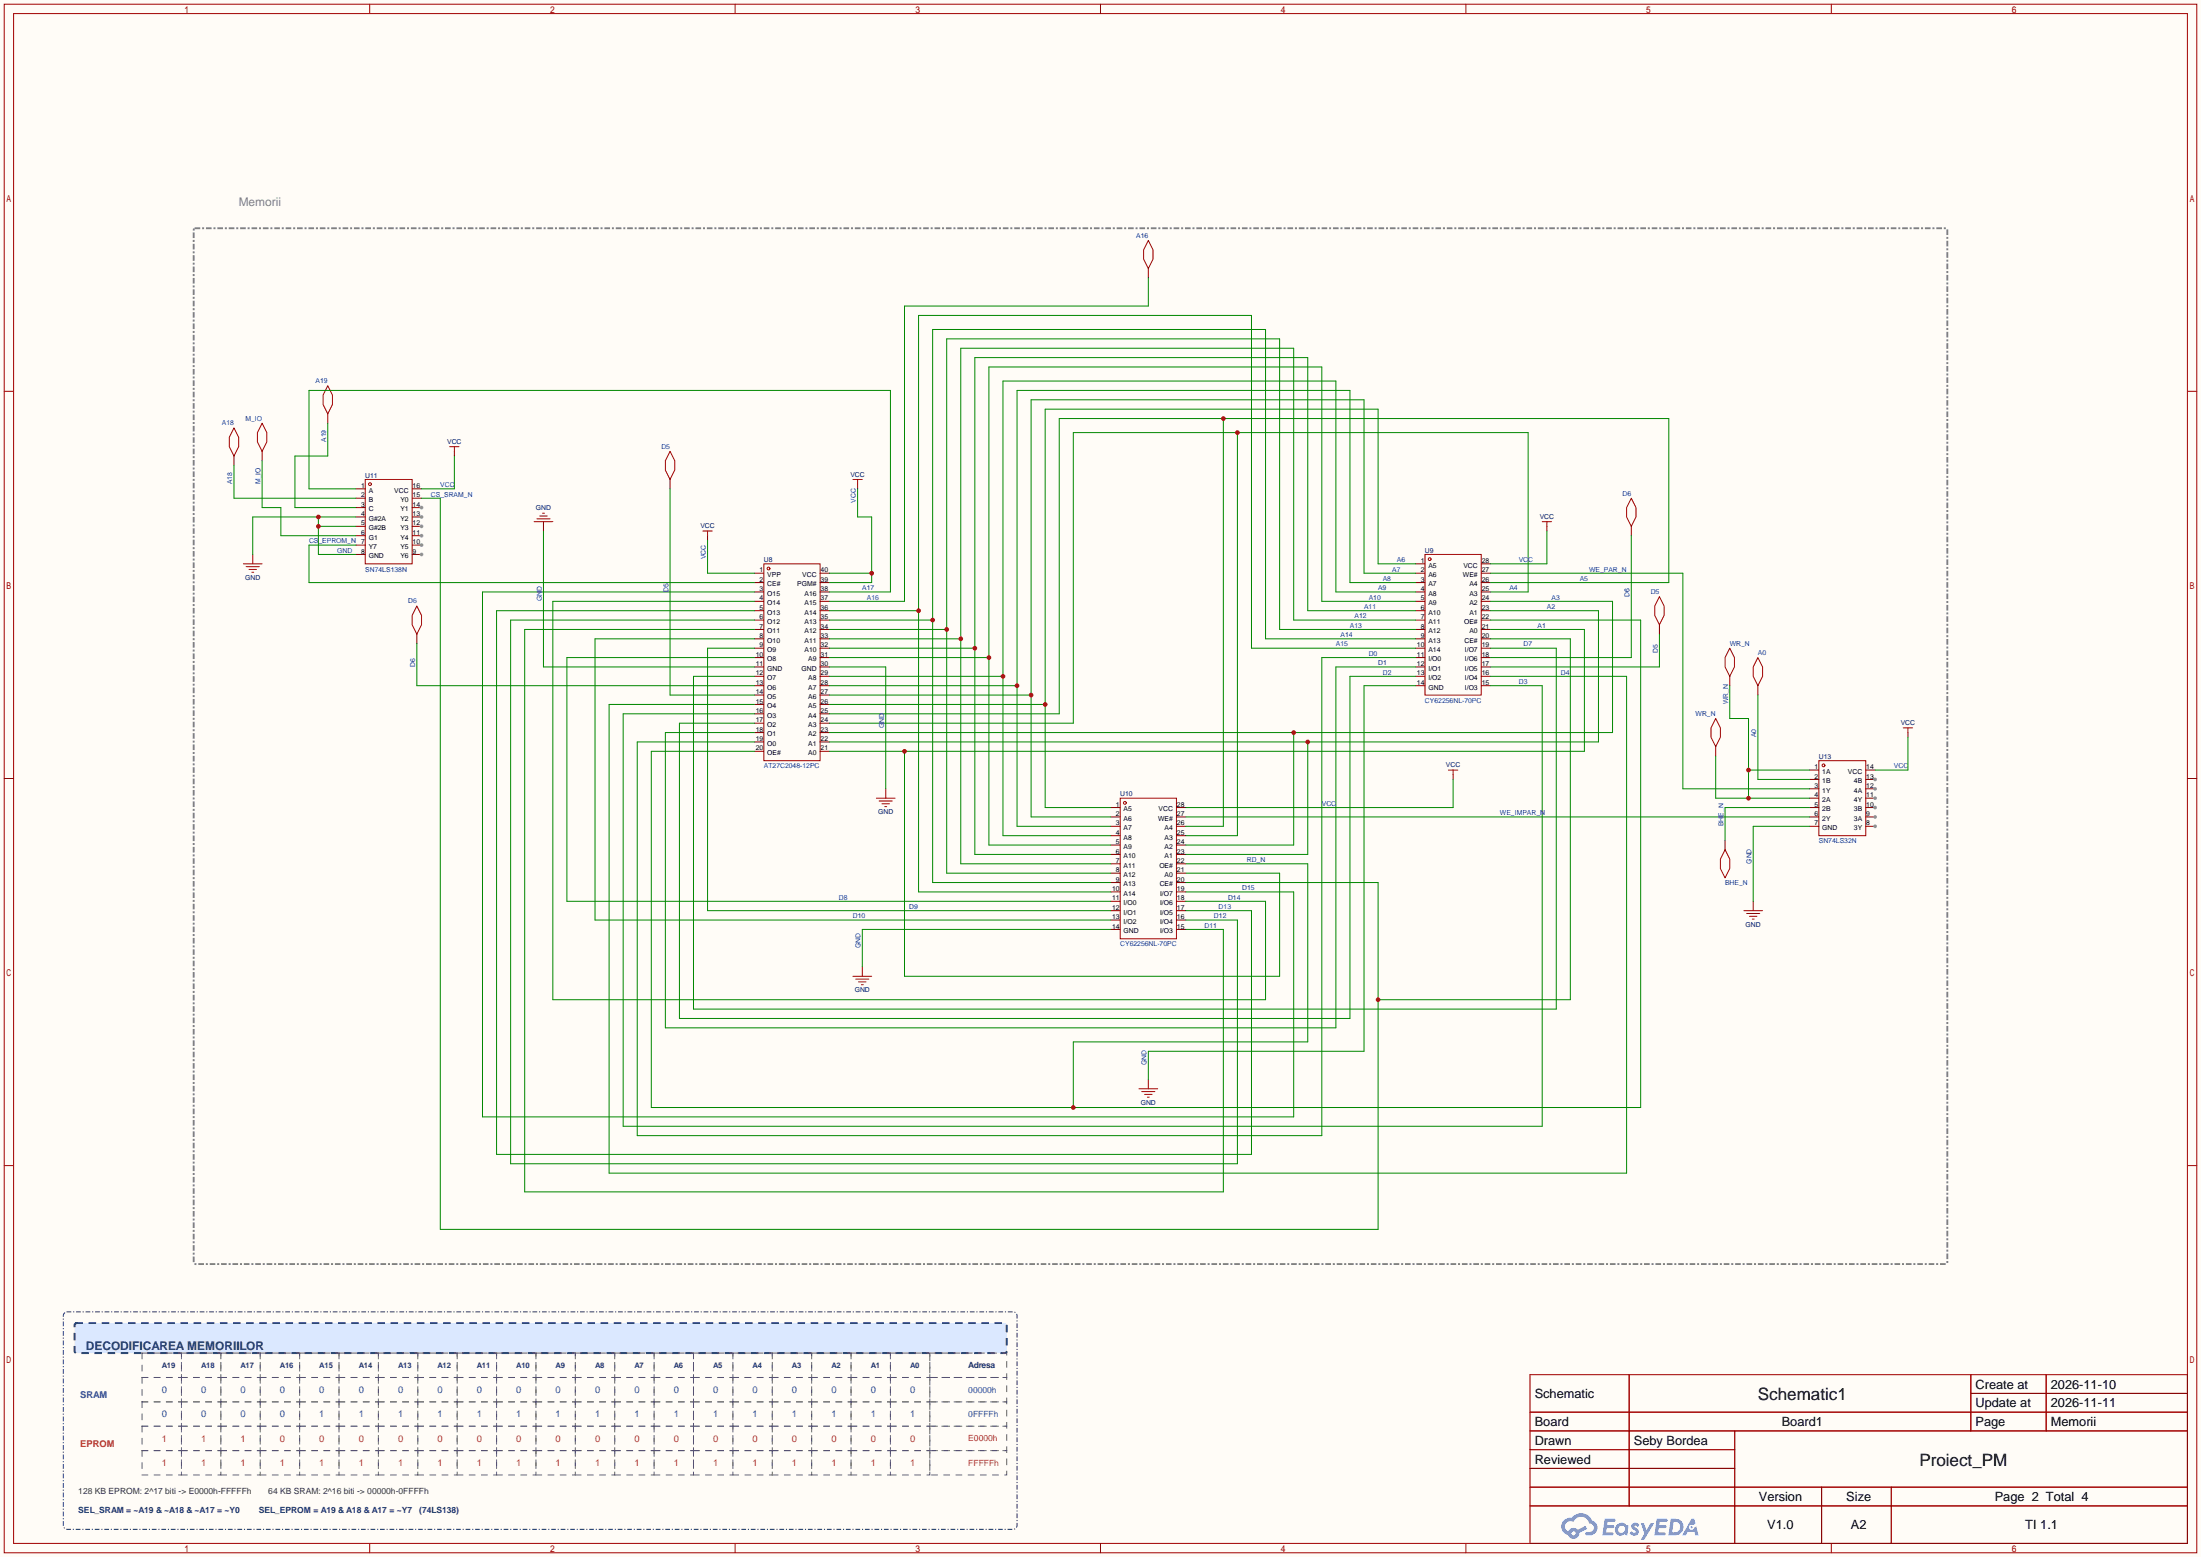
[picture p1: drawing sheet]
<svg xmlns="http://www.w3.org/2000/svg" width="596mm" height="422mm" viewBox="0 0 596 422" stroke-linecap="round" stroke-linejoin="round" font-family="sans-serif">
<path d="M0 0h596.1v421.9h-596.1z" fill="#fffcf7"/>
<g fill="none" stroke="#a10000" stroke-width=".27">
<path d="M1.1 1.1h593.9v419.7h-593.9zM3.7 3.7h588.8v414.5h-588.8zM100.1 1.1v2.6M199.1 1.1v2.6M298.1 1.1v2.6M397 1.1v2.6M496 1.1v2.6M1.1 106h2.6M592.5 106h2.5M1.1 210.9h2.6M592.5 210.9h2.5M1.1 315.8h2.6"/>
<path d="M592.5 315.8h2.5M414.4 372.5h178.1v45.7h-178.1zM441.3 372.5v35.6M533.8 372.5v15.2M533.8 377.6h58.7M554.2 372.5v15.2M414.4 382.7h178.1M414.4 387.7h178.1M414.4 392.8h55.4M414.4 397.9h55.4M469.8 387.7v30.5M100.1 418.2v2.6"/>
<path d="M199.1 418.2v2.6M298.1 418.2v2.6M397 418.2v2.6M414.4 403h178.1M414.4 408.1h178.1M493.4 403v15.2M496 418.2v2.6M512.2 403v15.2"/>
</g>
<g fill="#5487ff">
<path d="M442.1 412.9a1.3 1.3 0 0 1 1.9 .3l-.4 .6a.47 .47 0 0 0-.4-.5 .47 .47 0 0 0-.5 .3l.1 .2a1.28 1.28 0 0 1 .8 2 1.53 1.53 0 0 1-2.2-.3l.5-.6 .8 .5a.31 .31 0 0 0 .4-.3 .31 .31 0 0 0-.3-.4 1.12 1.12 0 0 1-.7-1.8z"/>
<path d="M444.4 412.7h.9l.6 2 1.2-2h.9l-2.7 4.5h-.9l1-1.6z"/>
<path d="M434.6 411.5h2.6a.4 .4 0 0 1 .4 .4 .4 .4 0 0 1-.4 .4h-1.8l-.1 1h1.6l.4 .4-.5 .4h-1.6l-.2 1.1 1.8 .1 .2 .5-.4 .2h-2.6z"/>
<path d="M448.7 411.5h2.6a.4 .4 0 0 1 .4 .4 .4 .4 0 0 1-.4 .4h-1.8l-.1 1h1.6l.4 .4-.4 .4h-1.7l-.2 1.1 1.8 .1 .2 .5-.4 .2h-2.6z"/>
<path d="M458.1 411.6h.8l.3 1.3-.6 .3a.75 .75 0 0 0-1.1 .3 .75 .75 0 0 0 .5 1.1 .75 .75 0 0 0 .9-.7l.5-.3 .6 2.4h-.8l-.3-.9h-1.8l-.5 .9h-1z"/>
<path d="M452.5 411.5l-.6 4.5h1.5a2.27 2.27 0 0 0 2.6-2.3 2.27 2.27 0 0 0-2.7-2.2zM453.3 412.3a1.5 1.5 0 0 1 1.8 1.6 1.5 1.5 0 0 1-1.9 1.3h-.3z"/>
<path d="M438 413.2a1.6 1.6 0 0 0-.4 2.3 1.6 1.6 0 0 0 2.4 .2l.7 .3 .3-2.5-.1-.2-.5-.1a1.58 1.58 0 0 0-2.4 0zM438.6 413.7a.99 .99 0 0 1 1.6 .6 .99 .99 0 0 1-1.3 1.1 .98 .98 0 0 1-.3-1.7z"/>
<path d="M423.6 411.9a2.37 2.37 0 0 0 1.1 4.1 1.54 1.54 0 0 0 1.8 .9 1.54 1.54 0 0 0 1.2-1.5l2.2-1.1-.5-.8-2 1a1.57 1.57 0 0 0-2.7 .5 1.5 1.5 0 0 1-.7-2.1 1.5 1.5 0 0 1 2.2-.5 2.27 2.27 0 0 1 2.3-1.4 2.27 2.27 0 0 1 2 1.8 1.23 1.23 0 0 1 1.2 1.6 1.23 1.23 0 0 1-1.8 .7 .47 .47 0 0 0-.5 .4 .47 .47 0 0 0 .4 .5 2.14 2.14 0 0 0 2.7-1.3 2.14 2.14 0 0 0-1.3-2.7 3.2 3.2 0 0 0-5.5-.7l-1.1 .1zM425.6 415.5a.6 .6 0 0 1 1.2 0 .6 .6 0 0 1-1.2 0z"/>
<circle cx="458.2" cy="413.8" r=".28"/>
</g>
<g fill="none" stroke="#a10000" stroke-width=".27">
<path d="M98.9 129.9h12.7v22.9h-12.7zM206.9 152.8h15.2v53.3h-15.2zM386 150.2h15.2v38.1h-15.2zM303.4 216.3h15.2v38.1h-15.2z"/>
<circle cx="208.2" cy="154.1" r=".38"/>
<circle cx="387.2" cy="151.5" r=".38"/>
<circle cx="304.7" cy="217.6" r=".38"/>
</g>
<g fill="none" stroke="#870000" stroke-width=".27">
<path d="M96.4 132.5h2.5M96.4 135h2.5M96.4 137.5h2.5M96.4 140.1h2.5M96.4 142.6h2.5M96.4 145.2h2.5M96.4 147.7h2.5M96.4 150.2h2.5M111.6 150.2h2.6M204.3 155.3h2.6M204.3 157.9h2.6M222.1 155.3h2.6"/>
<path d="M222.1 157.9h2.6M383.4 155.3h2.6M383.4 157.9h2.6M383.4 152.8h2.6M401.2 155.3h2.5M401.2 157.9h2.5M401.2 152.8h2.5M204.3 160.4h2.6M204.3 162.9h2.6M204.3 165.5h2.6M204.3 168h2.6M204.3 170.6h2.6"/>
<path d="M204.3 173.1h2.6M204.3 175.6h2.6M204.3 178.2h2.6M222.1 160.4h2.6M222.1 162.9h2.6M222.1 165.5h2.6M222.1 168h2.6M222.1 170.6h2.6M222.1 173.1h2.6M222.1 175.6h2.6M222.1 178.2h2.6M383.4 160.4h2.6"/>
<path d="M383.4 162.9h2.6M383.4 165.5h2.6M383.4 168h2.6M383.4 170.6h2.6M383.4 173.1h2.6M383.4 175.6h2.6M383.4 178.2h2.6M401.2 160.4h2.5M401.2 162.9h2.5M401.2 165.5h2.5M401.2 168h2.5M401.2 170.6h2.5"/>
<path d="M401.2 173.1h2.5M401.2 175.6h2.5M401.2 178.2h2.5M204.3 180.7h2.6M204.3 183.3h2.6M204.3 185.8h2.6M204.3 188.3h2.6M204.3 190.9h2.6M204.3 193.4h2.6M204.3 196h2.6M204.3 198.5h2.6M222.1 180.7h2.6"/>
<path d="M222.1 183.3h2.6M222.1 185.8h2.6M222.1 188.3h2.6M222.1 190.9h2.6M222.1 193.4h2.6M222.1 196h2.6M222.1 198.5h2.6M383.4 180.7h2.6M383.4 183.3h2.6M383.4 185.8h2.6M401.2 180.7h2.5M401.2 183.3h2.5"/>
<path d="M401.2 185.8h2.5M204.3 201h2.6M204.3 203.6h2.6M222.1 201h2.6M222.1 203.6h2.6M300.9 218.8h2.5M318.6 218.8h2.6M300.9 221.4h2.5M300.9 223.9h2.5M300.9 226.4h2.5M300.9 229h2.5M300.9 231.5h2.5"/>
<path d="M300.9 234.1h2.5M300.9 236.6h2.5M300.9 239.1h2.5M318.6 221.4h2.6M318.6 223.9h2.6M318.6 226.4h2.6M318.6 229h2.6M318.6 231.5h2.6M318.6 234.1h2.6M318.6 236.6h2.6M318.6 239.1h2.6M300.9 241.7h2.5"/>
<path d="M300.9 244.2h2.5M300.9 246.8h2.5M300.9 249.3h2.5M300.9 251.8h2.5M318.6 241.7h2.6M318.6 244.2h2.6M318.6 246.8h2.6M318.6 249.3h2.6M318.6 251.8h2.6"/>
</g>
<circle cx="114.2" cy="150.2" r=".51" fill="#999"/>
<path d="M111.6 147.7h2.6" fill="none" stroke="#870000" stroke-width=".27"/>
<circle cx="114.2" cy="147.7" r=".51" fill="#999"/>
<path d="M111.6 145.2h2.6" fill="none" stroke="#870000" stroke-width=".27"/>
<circle cx="114.2" cy="145.2" r=".51" fill="#999"/>
<path d="M111.6 142.6h2.6" fill="none" stroke="#870000" stroke-width=".27"/>
<circle cx="114.2" cy="142.6" r=".51" fill="#999"/>
<path d="M111.6 140.1h2.6" fill="none" stroke="#870000" stroke-width=".27"/>
<circle cx="114.2" cy="140.1" r=".51" fill="#999"/>
<path d="M111.6 137.5h2.6" fill="none" stroke="#870000" stroke-width=".27"/>
<circle cx="114.2" cy="137.5" r=".51" fill="#999"/>
<path d="M111.6 135h2.6M111.6 132.5h2.6M490.1 208.7h2.5M490.1 211.2h2.5M490.1 213.7h2.5M490.1 216.3h2.5M490.1 218.8h2.5M490.1 221.4h2.5M490.1 223.9h2.5M505.3 223.9h2.6" fill="none" stroke="#870000" stroke-width=".27"/>
<g fill="none" stroke="#a10000" stroke-width=".27">
<path d="M492.6 206.1h12.7v20.3h-12.7z"/>
<circle cx="100.2" cy="131.2" r=".38"/>
</g>
<circle cx="507.9" cy="223.9" r=".51" fill="#999"/>
<path d="M505.3 221.4h2.6" fill="none" stroke="#870000" stroke-width=".27"/>
<circle cx="507.9" cy="221.4" r=".51" fill="#999"/>
<path d="M505.3 218.8h2.6" fill="none" stroke="#870000" stroke-width=".27"/>
<circle cx="507.9" cy="218.8" r=".51" fill="#999"/>
<path d="M505.3 216.3h2.6" fill="none" stroke="#870000" stroke-width=".27"/>
<circle cx="507.9" cy="216.3" r=".51" fill="#999"/>
<path d="M505.3 213.7h2.6" fill="none" stroke="#870000" stroke-width=".27"/>
<circle cx="507.9" cy="213.7" r=".51" fill="#999"/>
<path d="M505.3 211.2h2.6" fill="none" stroke="#870000" stroke-width=".27"/>
<circle cx="507.9" cy="211.2" r=".51" fill="#999"/>
<g fill="none" stroke="#870000" stroke-width=".27">
<path d="M311 72.8v2.5M88.8 112.1v2.6M63.4 123.6v2.5M71 122.3v2.5M123.1 122.3v1.3M181.5 129.9v2.6M232.3 131.2v1.3M68.5 150.2v2.6M147.2 141.4v2.5M191.6 145.2v1.2M419 142.6v1.3M441.8 142.6v2.6"/>
<path d="M112.9 171.8v2.6M449.5 169.3v2.5M468.5 183.3v2.5M476.1 185.8v2.5M516.8 198.5v1.3M239.9 213.7v2.6M393.6 209.9v1.3M464.7 202.3v2.6M505.3 208.7h2.6M467.2 227.7v2.6M474.9 244.2v2.6M233.6 262v2.5"/>
<path d="M311 292.5v2.5"/>
</g>
<g fill="none" stroke="#a10000" stroke-width=".27">
<path d="M311 65.2l1.3 2.5v2.5l-1.3 2.6-1.2-2.6v-2.5zM63.4 116l1.2 2.5v2.5l-1.2 2.6-1.3-2.6v-2.5zM71 114.7l1.3 2.5v2.6l-1.3 2.5-1.3-2.5v-2.6zM88.8 104.5l1.2 2.6v2.5l-1.2 2.5-1.3-2.5v-2.5zM121.8 121h2.5M123.1 121v1.3M146.2 139.8h2M146.9 139.1h.5M181.5 122.3l1.3 2.5v2.6l-1.3 2.5-1.3-2.5v-2.6zM231 129.9h2.6M232.3 129.9v1.3M441.8 135l1.3 2.5v2.6l-1.3 2.5-1.2-2.5v-2.6z"/>
<path d="M65.9 152.8h5.1M66.7 153.5h3.5M67.4 154.3h2.1M68.2 155.1h.5M144.7 141.4h5M145.4 140.6h3.6M190.4 143.9h2.5M191.6 143.9v1.3M417.7 141.4h2.5M419 141.4v1.2M112.9 164.2l1.3 2.6v2.5l-1.3 2.5-1.3-2.5v-2.5zM449.5 161.7l1.2 2.5v2.6l-1.2 2.5-1.3-2.5v-2.6z"/>
<path d="M468.5 175.6l1.3 2.6v2.5l-1.3 2.6-1.3-2.6v-2.5zM476.1 178.2l1.3 2.5v2.6l-1.3 2.5-1.2-2.5v-2.6zM464.7 194.7l1.3 2.5v2.6l-1.3 2.5-1.3-2.5v-2.6zM515.5 197.2h2.5M516.8 197.2v1.3M237.4 216.3h5M238.1 217h3.6M238.9 217.8h2M239.6 218.6h.6M392.3 208.7h2.5M393.6 208.7v1.2M467.2 230.3l1.3 2.5v2.5l-1.3 2.6-1.2-2.6v-2.5z"/>
<path d="M472.3 246.8h5.1M473.1 247.5h3.5M473.8 248.3h2.1M474.6 249h.5M231 264.5h5.1M231.8 265.3h3.5M232.5 266.1h2.1M233.3 266.8h.5M308.5 295h5.1M309.2 295.8h3.6M310 296.5h2M310.8 297.3h.5"/>
<circle cx="493.9" cy="207.4" r=".38"/>
</g>
<path d="M403.7 170.6h25.4v33h-204.4M245 203.6v60.9h101.6v-27.9h-25.4" fill="none" stroke="#008700" stroke-width=".27"/>
<circle cx="245" cy="203.6" r=".63" fill="#c00"/>
<path d="M224.7 178.2h43.1M383.4 162.9h-25.4v-63.5h-90.2v129.6h33.1" fill="none" stroke="#008700" stroke-width=".27"/>
<circle cx="267.8" cy="178.2" r=".63" fill="#c00"/>
<path d="M224.7 175.6h39.3M383.4 165.5h-29.2v-68.6h-90.2v134.6h36.9" fill="none" stroke="#008700" stroke-width=".27"/>
<circle cx="264" cy="175.6" r=".63" fill="#c00"/>
<path d="M224.7 173.1h35.5M383.4 168h-33v-73.6h-90.2v139.7h40.7" fill="none" stroke="#008700" stroke-width=".27"/>
<circle cx="260.2" cy="173.1" r=".63" fill="#c00"/>
<path d="M224.7 170.6h31.7M383.4 170.6h-36.8v-78.8h-90.2v144.8h44.5" fill="none" stroke="#008700" stroke-width=".27"/>
<circle cx="256.4" cy="170.6" r=".63" fill="#c00"/>
<path d="M224.7 168h27.9M383.4 173.1h-40.6v-83.8h-90.2v149.8h48.3" fill="none" stroke="#008700" stroke-width=".27"/>
<circle cx="252.6" cy="168" r=".63" fill="#c00"/>
<path d="M224.7 165.5h24.1M383.4 175.6h-44.4v-90.1h-90.2v156.2h52.1" fill="none" stroke="#008700" stroke-width=".27"/>
<circle cx="248.8" cy="165.5" r=".63" fill="#c00"/>
<path d="M96.4 132.5h-12.7v-26.7h157.5v54.6h-16.5M403.7 165.5h29.2v35.5h-208.2M354.2 201v30.5h-33" fill="none" stroke="#008700" stroke-width=".27"/>
<circle cx="354.2" cy="201" r=".63" fill="#c00"/>
<path d="M403.7 162.9h33.1v35.6h-212.1M350.4 198.5v30.5h-29.2" fill="none" stroke="#008700" stroke-width=".27"/>
<circle cx="350.4" cy="198.5" r=".63" fill="#c00"/>
<path d="M335.2 117.2v109.2h-14M403.7 160.4h10.2v-43.2h-123.2v78.8h-66" fill="none" stroke="#008700" stroke-width=".27"/>
<circle cx="335.2" cy="117.2" r=".63" fill="#c00"/>
<path d="M331.3 113.4v110.5h-10.1M403.7 157.9h48.3v-44.5h-165.1v80h-62.2" fill="none" stroke="#008700" stroke-width=".27"/>
<circle cx="331.3" cy="113.4" r=".63" fill="#c00"/>
<path d="M383.4 152.8h-10.1v-41.9h-90.2v107.9h17.8M224.7 190.9h58.4" fill="none" stroke="#008700" stroke-width=".27"/>
<circle cx="283.1" cy="190.9" r=".63" fill="#c00"/>
<path d="M383.4 155.3h-14v-47h-90.1v113.1h21.6M224.7 188.3h54.6" fill="none" stroke="#008700" stroke-width=".27"/>
<circle cx="279.3" cy="188.3" r=".63" fill="#c00"/>
<path d="M383.4 157.9h-17.8v-52.1h-90.1v118.1h25.4M224.7 185.8h50.8" fill="none" stroke="#008700" stroke-width=".27"/>
<circle cx="275.5" cy="185.8" r=".63" fill="#c00"/>
<path d="M383.4 160.4h-21.6v-57.1h-90.1v123.1h29.2M224.7 183.3h47" fill="none" stroke="#008700" stroke-width=".27"/>
<circle cx="271.7" cy="183.3" r=".63" fill="#c00"/>
<path d="M114.2 135h5.1v198.1h254v-94h-52.1M96.4 147.7h-12.7v10.2h120.6M403.7 173.1h21.6v97.8h-52" fill="none" stroke="#008700" stroke-width=".27"/>
<circle cx="373.3" cy="270.9" r=".63" fill="#c00"/>
<g fill="none" stroke="#008700" stroke-width=".27">
<path d="M86.2 140.1v10.1h10.2M86.2 142.6h10.2M96.4 140.1h-27.9v10.1M147.2 143.9v36.8h57.1M204.3 178.2h-50.8v66h147.4M204.3 173.1h-43.1v76.2h139.7M204.3 168h-66v147.3h196.9v-66h-14M204.3 170.6h-62.2v152.4h189.2v-71.2h-10.1M204.3 165.5h-69.8v147.3h204.5v-66h-17.8M204.3 175.6h-12.7v71.2h109.3M204.3 162.9h-54.6v108h193.1v-26.7h-21.6M204.3 160.4h-73.6v142.2h219.7v-60.9h-29.2"/>
<path d="M383.4 178.2h-25.4v129.5h-185.4v-106.7h31.7M403.7 175.6h17.8v97.8h-233.7v-90.1h16.5M224.7 180.7h15.2v33M383.4 180.7h-21.6v97.8h-181.6v-80h24.1M383.4 183.3h-17.8v92.7h-181.6v-80h20.3M383.4 185.8h-14v99.1h-58.4v7.6M403.7 183.3h36.9v134.6h-275.6v-127h39.3M403.7 185.8h14v119.4h-248.9v-111.8h35.5M490.1 223.9h-15.2v20.3M300.9 251.8h-67.3v10.2"/>
</g>
<g fill="#c00">
<circle cx="86.2" cy="140.1" r=".63"/>
<circle cx="86.2" cy="142.6" r=".63"/>
</g>
<path d="M403.7 168h40.7v132.1h-268v-96.5h27.9M321.2 234.1h33v48.2h-63.5v17.8" fill="none" stroke="#008700" stroke-width=".27"/>
<circle cx="290.7" cy="300.1" r=".63" fill="#c00"/>
<path d="M123.1 123.6v8.9h-8.9M232.3 132.5v7.6h3.8v17.8h-11.4M191.6 146.4v8.9h12.7M224.7 155.3h11.4M419 143.9v8.9h-15.3" fill="none" stroke="#008700" stroke-width=".27"/>
<circle cx="236.1" cy="155.3" r=".63" fill="#c00"/>
<path d="M403.7 155.3h52.1v58.4h34.3M468.5 185.8v8.9h5.1v21.6M516.8 199.8v8.9h-8.9M393.6 211.2v7.6h-72.4M464.7 204.9v11.4h25.4M473.6 208.7h16.5M321.2 221.4h168.9" fill="none" stroke="#008700" stroke-width=".27"/>
<g fill="#c00">
<circle cx="473.6" cy="208.7" r=".63"/>
<circle cx="473.6" cy="216.3" r=".63"/>
</g>
<path d="M311 75.3v7.6h-66v80h-20.3M88.8 114.7v8.9h-8.9v13.9h16.5M63.4 126.1v8.9h33M71 124.8v12.7h5.1v7.7h20.3M181.5 132.5v55.8h22.8M441.8 145.2v33h-38.1M112.9 174.4v11.4h91.4M449.5 171.8v8.9h-45.8M476.1 188.3v22.9h14M490.1 218.8h-22.9v8.9" fill="none" stroke="#008700" stroke-width=".27"/>
<path d="M53 61.8l474.2 .1 .2 .5-.1 279.9-.4 .2-474.2-.1-.2-.4v-279.6l.5-.6" fill="none" stroke="#808080" stroke-width=".51" stroke-dasharray="1 1 0 1"/>
<path d="M20.3 358.8l.4-.3h251.5l.5 .5v7.1l-.5 .5h-251.5l-.5-.5z" fill="#dbe8ff" stroke="#1a3b6b" stroke-width=".51" stroke-dasharray="1.5 2"/>
<g fill="none" stroke="#666" stroke-width=".27" stroke-dasharray="1.5 1.8">
<path d="M38.5 366.6h10.6v6.7h-10.6zM38.5 373.3h10.6v6.6h-10.6zM38.5 379.9h10.6v6.6h-10.6zM49.1 366.6h10.7v6.7h-10.7zM49.1 373.3h10.7v6.6h-10.7zM49.1 379.9h10.7v6.6h-10.7zM59.8 366.6h10.7v6.7h-10.7zM59.8 373.3h10.7v6.6h-10.7zM59.8 379.9h10.7v6.6h-10.7zM70.5 366.6h10.7v6.7h-10.7zM70.5 373.3h10.7v6.6h-10.7zM70.5 379.9h10.7v6.6h-10.7z"/>
<path d="M81.2 366.6h10.6v6.7h-10.6zM81.2 373.3h10.6v6.6h-10.6zM81.2 379.9h10.6v6.6h-10.6zM91.8 366.6h10.7v6.7h-10.7zM91.8 373.3h10.7v6.6h-10.7zM91.8 379.9h10.7v6.6h-10.7zM102.5 366.6h10.7v6.7h-10.7zM102.5 373.3h10.7v6.6h-10.7zM102.5 379.9h10.7v6.6h-10.7zM113.2 366.6h10.6v6.7h-10.6zM113.2 373.3h10.6v6.6h-10.6zM113.2 379.9h10.6v6.6h-10.6z"/>
<path d="M123.8 366.6h10.7v6.7h-10.7zM123.8 373.3h10.7v6.6h-10.7zM123.8 379.9h10.7v6.6h-10.7zM134.5 366.6h10.7v6.7h-10.7zM134.5 373.3h10.7v6.6h-10.7zM134.5 379.9h10.7v6.6h-10.7zM145.2 366.6h10.6v6.7h-10.6zM145.2 373.3h10.6v6.6h-10.6zM145.2 379.9h10.6v6.6h-10.6zM155.8 366.6h10.7v6.7h-10.7zM155.8 373.3h10.7v6.6h-10.7zM155.8 379.9h10.7v6.6h-10.7z"/>
<path d="M166.5 366.6h10.7v6.7h-10.7zM166.5 373.3h10.7v6.6h-10.7zM166.5 379.9h10.7v6.6h-10.7zM177.2 366.6h10.6v6.7h-10.6zM177.2 373.3h10.6v6.6h-10.6zM177.2 379.9h10.6v6.6h-10.6zM187.8 366.6h10.7v6.7h-10.7zM187.8 373.3h10.7v6.6h-10.7zM187.8 379.9h10.7v6.6h-10.7zM198.5 366.6h10.7v6.7h-10.7zM198.5 373.3h10.7v6.6h-10.7zM198.5 379.9h10.7v6.6h-10.7z"/>
<path d="M209.2 366.6h10.6v6.7h-10.6zM209.2 373.3h10.6v6.6h-10.6zM209.2 379.9h10.6v6.6h-10.6zM219.8 366.6h10.7v6.7h-10.7zM219.8 373.3h10.7v6.6h-10.7zM219.8 379.9h10.7v6.6h-10.7zM230.5 366.6h10.7v6.7h-10.7zM230.5 373.3h10.7v6.6h-10.7zM230.5 379.9h10.7v6.6h-10.7zM241.2 366.6h10.6v6.7h-10.6zM241.2 373.3h10.6v6.6h-10.6zM241.2 379.9h10.6v6.6h-10.6z"/>
<path d="M251.8 366.6h20.9v6.7h-20.9zM251.8 373.3h20.9v6.6h-20.9zM251.8 379.9h20.9v6.6h-20.9zM38.5 386.5h10.6v6.6h-10.6zM38.5 393.1h10.6v6.6h-10.6zM49.1 386.5h10.7v6.6h-10.7zM49.1 393.1h10.7v6.6h-10.7zM59.8 386.5h10.7v6.6h-10.7zM59.8 393.1h10.7v6.6h-10.7zM70.5 386.5h10.7v6.6h-10.7zM70.5 393.1h10.7v6.6h-10.7zM81.2 386.5h10.6v6.6h-10.6z"/>
<path d="M81.2 393.1h10.6v6.6h-10.6zM91.8 386.5h10.7v6.6h-10.7zM91.8 393.1h10.7v6.6h-10.7zM102.5 386.5h10.7v6.6h-10.7zM102.5 393.1h10.7v6.6h-10.7zM113.2 386.5h10.6v6.6h-10.6zM113.2 393.1h10.6v6.6h-10.6zM123.8 386.5h10.7v6.6h-10.7zM123.8 393.1h10.7v6.6h-10.7zM134.5 386.5h10.7v6.6h-10.7zM134.5 393.1h10.7v6.6h-10.7zM145.2 386.5h10.6v6.6h-10.6z"/>
<path d="M145.2 393.1h10.6v6.6h-10.6zM155.8 386.5h10.7v6.6h-10.7zM155.8 393.1h10.7v6.6h-10.7zM166.5 386.5h10.7v6.6h-10.7zM166.5 393.1h10.7v6.6h-10.7zM177.2 386.5h10.6v6.6h-10.6zM177.2 393.1h10.6v6.6h-10.6zM187.8 386.5h10.7v6.6h-10.7zM187.8 393.1h10.7v6.6h-10.7zM198.5 386.5h10.7v6.6h-10.7zM198.5 393.1h10.7v6.6h-10.7zM209.2 386.5h10.6v6.6h-10.6z"/>
<path d="M209.2 393.1h10.6v6.6h-10.6zM219.8 386.5h10.7v6.6h-10.7zM219.8 393.1h10.7v6.6h-10.7zM230.5 386.5h10.7v6.6h-10.7zM230.5 393.1h10.7v6.6h-10.7zM241.2 386.5h10.6v6.6h-10.6zM241.2 393.1h10.6v6.6h-10.6zM251.8 386.5h20.9v6.6h-20.9zM251.8 393.1h20.9v6.6h-20.9z"/>
</g>
<path d="M18.2 355.5h256.2a1.02 1.02 0 0 1 1.1 1v56.9a1.09 1.09 0 0 1-1.1 1h-256.2a1.09 1.09 0 0 1-1.1-1v-56.9a1.09 1.09 0 0 1 1.1-1" fill="none" stroke="#1a3b6b" stroke-width=".27" stroke-dasharray="1 .8 0 .8"/>
<g font-size="4.6">
<text x="476.1" y="379.4">Schematic1</text>
<text x="519.8" y="397.2">Proiect_PM</text>
</g>
<g font-size="3.5">
<text x="535.1" y="376.3">Create at</text>
<text x="555.5" y="376.3">2026-11-10</text>
<text x="415.7" y="378.8">Schematic</text>
<text x="535.1" y="381.4">Update at</text>
<text x="555.5" y="381.4">2026-11-11</text>
<text x="415.7" y="386.5">Board</text>
<text x="482.6" y="386.5">Board1</text>
<text x="535.1" y="386.5">Page</text>
<text x="555.5" y="386.5">Memorii</text>
<text x="415.7" y="391.5">Drawn</text>
<text x="442.5" y="391.5">Seby Bordea</text>
<text x="415.7" y="396.6">Reviewed</text>
<text x="476.4" y="406.8">Version</text>
<text x="500.1" y="406.8">Size</text>
<text x="540.3" y="406.8">Page 2 Total 4</text>
<text x="478.7" y="414.4">V1.0</text>
<text x="501.3" y="414.4">A2</text>
<text x="548.6" y="414.4">TI 1.1</text>
</g>
<text font-size="3.2" fill="#808080" x="64.6" y="55.8">Memorii</text>
<text font-size="3.2" fill="#1a3a6b" x="23.2" y="365.7">DECODIFICAREA MEMORIILOR</text>
<g font-size="2.5" fill="#1552b0">
<text x="43.8" y="377.5">0</text>
<text x="54.5" y="377.5">0</text>
<text x="65.2" y="377.5">0</text>
<text x="75.8" y="377.5">0</text>
<text x="86.5" y="377.5">0</text>
<text x="97.2" y="377.5">0</text>
<text x="107.8" y="377.5">0</text>
<text x="118.5" y="377.5">0</text>
<text x="129.2" y="377.5">0</text>
<text x="139.8" y="377.5">0</text>
<text x="150.5" y="377.5">0</text>
<text x="161.2" y="377.5">0</text>
<text x="171.8" y="377.5">0</text>
<text x="182.5" y="377.5">0</text>
<text x="193.2" y="377.5">0</text>
<text x="203.8" y="377.5">0</text>
<text x="214.5" y="377.5">0</text>
<text x="225.2" y="377.5">0</text>
<text x="235.8" y="377.5">0</text>
<text x="246.5" y="377.5">0</text>
<text x="21.7" y="378.9">SRAM</text>
<text x="43.8" y="384.1">0</text>
<text x="54.5" y="384.1">0</text>
<text x="65.2" y="384.1">0</text>
<text x="75.8" y="384.1">0</text>
<text x="86.5" y="384.1">1</text>
<text x="97.2" y="384.1">1</text>
<text x="107.8" y="384.1">1</text>
<text x="118.5" y="384.1">1</text>
<text x="129.2" y="384.1">1</text>
<text x="139.8" y="384.1">1</text>
<text x="150.5" y="384.1">1</text>
<text x="161.2" y="384.1">1</text>
<text x="171.8" y="384.1">1</text>
<text x="182.5" y="384.1">1</text>
<text x="193.2" y="384.1">1</text>
<text x="203.8" y="384.1">1</text>
<text x="214.5" y="384.1">1</text>
<text x="225.2" y="384.1">1</text>
<text x="235.8" y="384.1">1</text>
<text x="246.5" y="384.1">1</text>
</g>
<g font-size="2.5" fill="#b05a15">
<text x="21.7" y="392.1">EPROM</text>
<text x="43.8" y="390.7">1</text>
<text x="54.5" y="390.7">1</text>
<text x="65.2" y="390.7">1</text>
<text x="75.8" y="390.7">0</text>
<text x="86.5" y="390.7">0</text>
<text x="97.2" y="390.7">0</text>
<text x="107.8" y="390.7">0</text>
<text x="118.5" y="390.7">0</text>
<text x="129.2" y="390.7">0</text>
<text x="139.8" y="390.7">0</text>
<text x="150.5" y="390.7">0</text>
<text x="161.2" y="390.7">0</text>
<text x="171.8" y="390.7">0</text>
<text x="182.5" y="390.7">0</text>
<text x="193.2" y="390.7">0</text>
<text x="203.8" y="390.7">0</text>
<text x="214.5" y="390.7">0</text>
<text x="225.2" y="390.7">0</text>
<text x="235.8" y="390.7">0</text>
<text x="246.5" y="390.7">0</text>
<text x="43.8" y="397.3">1</text>
<text x="54.5" y="397.3">1</text>
<text x="65.2" y="397.3">1</text>
<text x="75.8" y="397.3">1</text>
<text x="86.5" y="397.3">1</text>
<text x="97.2" y="397.3">1</text>
<text x="107.8" y="397.3">1</text>
<text x="118.5" y="397.3">1</text>
<text x="129.2" y="397.3">1</text>
<text x="139.8" y="397.3">1</text>
<text x="150.5" y="397.3">1</text>
<text x="161.2" y="397.3">1</text>
<text x="171.8" y="397.3">1</text>
<text x="182.5" y="397.3">1</text>
<text x="193.2" y="397.3">1</text>
<text x="203.8" y="397.3">1</text>
<text x="214.5" y="397.3">1</text>
<text x="225.2" y="397.3">1</text>
<text x="235.8" y="397.3">1</text>
<text x="246.5" y="397.3">1</text>
</g>
<g font-size="2.3" fill="#1a3a6b">
<text x="262.3" y="370.8">Adresa</text>
<text x="21.2" y="409.9">SEL_SRAM = ~A19 &amp; ~A18 &amp; ~A17 = ~Y0</text>
<text x="70.1" y="409.9">SEL_EPROM = A19 &amp; A18 &amp; A17 = ~Y7</text>
<text x="113.6" y="409.9">(74LS138)</text>
</g>
<g font-size="2.3" fill="#1552b0">
<text x="262.3" y="377.4">00000h</text>
<text x="262.3" y="384">0FFFFh</text>
</g>
<g font-size="2.3" fill="#b05a15">
<text x="262.3" y="390.6">E0000h</text>
<text x="262.3" y="397.2">FFFFFh</text>
</g>
<g font-size="2.3" fill="#333">
<text x="21.2" y="404.8">128 KB EPROM: 2^17 biti -&gt; E0000h-FFFFFh</text>
<text x="72.7" y="404.8">64 KB SRAM: 2^16 biti -&gt; 00000h-0FFFFh</text>
</g>
<g font-size="2.1" fill="#1a3a6b">
<text x="43.8" y="370.6">A19</text>
<text x="54.5" y="370.6">A18</text>
<text x="65.2" y="370.6">A17</text>
<text x="75.8" y="370.6">A16</text>
<text x="86.5" y="370.6">A15</text>
<text x="97.2" y="370.6">A14</text>
<text x="107.8" y="370.6">A13</text>
<text x="118.5" y="370.6">A12</text>
<text x="129.2" y="370.6">A11</text>
<text x="139.8" y="370.6">A10</text>
<text x="150.5" y="370.6">A9</text>
<text x="161.2" y="370.6">A8</text>
<text x="171.8" y="370.6">A7</text>
<text x="182.5" y="370.6">A6</text>
<text x="193.2" y="370.6">A5</text>
<text x="203.8" y="370.6">A4</text>
<text x="214.5" y="370.6">A3</text>
<text x="225.2" y="370.6">A2</text>
<text x="235.8" y="370.6">A1</text>
<text x="246.5" y="370.6">A0</text>
</g>
<g font-size="1.8" fill="#00f">
<text x="307.7" y="64.4">A16</text>
<text x="85.5" y="103.8">A19</text>
<text x="66.5" y="114">M_IO</text>
<text x="60.1" y="115.2">A18</text>
<text x="88.3" y="119.8" transform="rotate(-90 88.3 119.8)">A19</text>
<text x="179.1" y="121.6">D5</text>
<text x="62.9" y="131.2" transform="rotate(-90 62.9 131.2)">A18</text>
<text x="70.5" y="131.2" transform="rotate(-90 70.5 131.2)">M_IO</text>
<text x="119.3" y="132">VCC</text>
<text x="116.7" y="134.5">CS_SRAM_N</text>
<text x="231.8" y="136.3" transform="rotate(-90 231.8 136.3)">VCC</text>
<text x="439.5" y="134.3">D6</text>
<text x="83.7" y="147.2">CS_EPROM_N</text>
<text x="91.3" y="149.8">GND</text>
<text x="98.9" y="154.9">SN74LS138N</text>
<text x="191.2" y="151.5" transform="rotate(-90 191.2 151.5)">VCC</text>
<text x="377.1" y="154.9">A7</text>
<text x="378.3" y="152.3">A6</text>
<text x="411.4" y="152.3">VCC</text>
<text x="430.4" y="154.9">WE_PAR_N</text>
<text x="181" y="160.4" transform="rotate(-90 181 160.4)">D5</text>
<text x="233.6" y="159.9">A17</text>
<text x="373.3" y="159.9">A9</text>
<text x="374.5" y="157.4">A8</text>
<text x="408.8" y="159.9">A4</text>
<text x="427.9" y="157.4">A5</text>
<text x="441.4" y="161.7" transform="rotate(-90 441.4 161.7)">D6</text>
<text x="447.1" y="161">D5</text>
<text x="110.5" y="163.5">D6</text>
<text x="146.7" y="162.9" transform="rotate(-90 146.7 162.9)">GND</text>
<text x="234.8" y="162.5">A16</text>
<text x="366.9" y="167.6">A12</text>
<text x="369.4" y="165">A11</text>
<text x="370.7" y="162.5">A10</text>
<text x="419" y="165">A2</text>
<text x="420.2" y="162.5">A3</text>
<text x="363.1" y="172.6">A14</text>
<text x="365.6" y="170.1">A13</text>
<text x="416.4" y="170.1">A1</text>
<text x="361.8" y="175.2">A15</text>
<text x="370.7" y="177.7">D0</text>
<text x="412.6" y="175.2">D7</text>
<text x="449" y="176.9" transform="rotate(-90 449 176.9)">D5</text>
<text x="468.5" y="174.9">WR_N</text>
<text x="476.1" y="177.5">A0</text>
<text x="112.4" y="180.7" transform="rotate(-90 112.4 180.7)">D6</text>
<text x="373.3" y="180.3">D1</text>
<text x="374.5" y="182.8">D2</text>
<text x="411.4" y="185.3">D3</text>
<text x="422.8" y="182.8">D4</text>
<text x="386" y="190.4">CY62256NL-70PC</text>
<text x="468" y="190.9" transform="rotate(-90 468 190.9)">WR_N</text>
<text x="239.4" y="197.2" transform="rotate(-90 239.4 197.2)">GND</text>
<text x="459.3" y="194">WR_N</text>
<text x="475.7" y="199.8" transform="rotate(-90 475.7 199.8)">A0</text>
<text x="206.9" y="208.2">AT27C2048-12PC</text>
<text x="513" y="208.2">VCC</text>
<text x="358" y="218.4">VCC</text>
<text x="406.3" y="220.9">WE_IMPAR_N</text>
<text x="466.8" y="223.9" transform="rotate(-90 466.8 223.9)">BHE_N</text>
<text x="337.7" y="233.6">RD_N</text>
<text x="492.6" y="228.5">SN74LS32N</text>
<text x="467.2" y="239.7">BHE_N</text>
<text x="474.4" y="234.1" transform="rotate(-90 474.4 234.1)">GND</text>
<text x="227.2" y="243.8">D8</text>
<text x="332.6" y="243.8">D14</text>
<text x="336.4" y="241.2">D15</text>
<text x="231" y="248.8">D10</text>
<text x="246.3" y="246.3">D9</text>
<text x="326.3" y="251.4">D11</text>
<text x="328.8" y="248.8">D12</text>
<text x="330.1" y="246.3">D13</text>
<text x="233.1" y="256.9" transform="rotate(-90 233.1 256.9)">GND</text>
<text x="303.4" y="256.5">CY62256NL-70PC</text>
<text x="310.6" y="288.7" transform="rotate(-90 310.6 288.7)">GND</text>
</g>
<g font-size="1.8" fill="#000080">
<text x="121.1" y="120.3">VCC</text>
<text x="98.9" y="129.5">U11</text>
<text x="230.3" y="129.2">VCC</text>
<text x="145.1" y="138.1">GND</text>
<text x="189.7" y="143.2">VCC</text>
<text x="417" y="140.6">VCC</text>
<text x="386" y="149.8">U9</text>
<text x="206.9" y="152.3">U8</text>
<text x="66.4" y="157.1">GND</text>
<text x="514.8" y="196.5">VCC</text>
<text x="391.6" y="207.9">VCC</text>
<text x="492.6" y="205.7">U13</text>
<text x="303.4" y="215.8">U10</text>
<text x="237.8" y="220.6">GND</text>
<text x="472.8" y="251.1">GND</text>
<text x="231.5" y="268.9">GND</text>
<text x="309" y="299.4">GND</text>
</g>
<g font-size="1.8">
<text x="97.8" y="132.2">1</text>
<text x="97.8" y="134.8">2</text>
<text x="97.8" y="137.3">3</text>
<text x="99.9" y="133.5">A</text>
<text x="99.9" y="136">B</text>
<text x="106.8" y="133.5">VCC</text>
<text x="108.4" y="136">Y0</text>
<text x="111.8" y="137.3">14</text>
<text x="111.8" y="134.8">15</text>
<text x="111.8" y="132.2">16</text>
<text x="97.8" y="139.9">4</text>
<text x="97.8" y="142.4">5</text>
<text x="99.9" y="138.6">C</text>
<text x="99.9" y="141.1">G#2A</text>
<text x="99.9" y="143.7">G#2B</text>
<text x="108.4" y="143.7">Y3</text>
<text x="108.4" y="141.1">Y2</text>
<text x="108.4" y="138.6">Y1</text>
<text x="111.8" y="142.4">12</text>
<text x="111.8" y="139.9">13</text>
<text x="97.8" y="144.9">6</text>
<text x="97.8" y="147.5">7</text>
<text x="99.9" y="146.2">G1</text>
<text x="99.9" y="148.7">Y7</text>
<text x="108.4" y="148.7">Y5</text>
<text x="108.4" y="146.2">Y4</text>
<text x="111.8" y="147.5">10</text>
<text x="111.8" y="144.9">11</text>
<text x="97.8" y="150">8</text>
<text x="99.9" y="151.3">GND</text>
<text x="108.4" y="151.3">Y6</text>
<text x="111.8" y="150">9</text>
<text x="205.7" y="155.1">1</text>
<text x="222.2" y="155.1">40</text>
<text x="384.8" y="152.6">1</text>
<text x="384.8" y="155.1">2</text>
<text x="386.9" y="153.8">A5</text>
<text x="396.4" y="153.8">VCC</text>
<text x="401.3" y="155.1">27</text>
<text x="401.3" y="152.6">28</text>
<text x="205.7" y="157.6">2</text>
<text x="205.7" y="160.2">3</text>
<text x="207.8" y="156.4">VPP</text>
<text x="207.8" y="158.9">CE#</text>
<text x="207.8" y="161.4">O15</text>
<text x="215.9" y="158.9">PGM#</text>
<text x="217.3" y="156.4">VCC</text>
<text x="217.9" y="161.4">A16</text>
<text x="222.2" y="160.2">38</text>
<text x="222.2" y="157.6">39</text>
<text x="384.8" y="157.6">3</text>
<text x="384.8" y="160.2">4</text>
<text x="386.9" y="156.4">A6</text>
<text x="386.9" y="158.9">A7</text>
<text x="386.9" y="161.4">A8</text>
<text x="396.3" y="156.4">WE#</text>
<text x="398" y="161.4">A3</text>
<text x="398" y="158.9">A4</text>
<text x="401.3" y="160.2">25</text>
<text x="401.3" y="157.6">26</text>
<text x="205.7" y="162.7">4</text>
<text x="205.7" y="165.3">5</text>
<text x="205.7" y="167.8">6</text>
<text x="207.8" y="164">O14</text>
<text x="207.8" y="166.5">O13</text>
<text x="217.9" y="166.5">A14</text>
<text x="217.9" y="164">A15</text>
<text x="222.2" y="167.8">35</text>
<text x="222.2" y="165.3">36</text>
<text x="222.2" y="162.7">37</text>
<text x="384.8" y="162.7">5</text>
<text x="384.8" y="165.3">6</text>
<text x="384.8" y="167.8">7</text>
<text x="386.9" y="164">A9</text>
<text x="386.9" y="166.5">A10</text>
<text x="398" y="166.5">A1</text>
<text x="398" y="164">A2</text>
<text x="401.3" y="167.8">22</text>
<text x="401.3" y="165.3">23</text>
<text x="401.3" y="162.7">24</text>
<text x="205.7" y="170.3">7</text>
<text x="205.7" y="172.9">8</text>
<text x="207.8" y="169.1">O12</text>
<text x="207.8" y="171.6">O11</text>
<text x="217.9" y="171.6">A12</text>
<text x="217.9" y="169.1">A13</text>
<text x="222.2" y="172.9">33</text>
<text x="222.2" y="170.3">34</text>
<text x="384.8" y="170.3">8</text>
<text x="384.8" y="172.9">9</text>
<text x="386.9" y="169.1">A11</text>
<text x="386.9" y="171.6">A12</text>
<text x="396.6" y="169.1">OE#</text>
<text x="398" y="171.6">A0</text>
<text x="401.3" y="172.9">20</text>
<text x="401.3" y="170.3">21</text>
<text x="204.7" y="178">10</text>
<text x="205.7" y="175.4">9</text>
<text x="207.8" y="174.1">O10</text>
<text x="207.8" y="176.7">O9</text>
<text x="207.8" y="179.2">O8</text>
<text x="217.9" y="176.7">A10</text>
<text x="217.9" y="174.1">A11</text>
<text x="218.9" y="179.2">A9</text>
<text x="222.2" y="178">31</text>
<text x="222.2" y="175.4">32</text>
<text x="383.8" y="175.4">10</text>
<text x="383.8" y="178">11</text>
<text x="386.9" y="174.1">A13</text>
<text x="386.9" y="176.7">A14</text>
<text x="386.9" y="179.2">I/O0</text>
<text x="396.7" y="174.1">CE#</text>
<text x="396.8" y="179.2">I/O6</text>
<text x="396.8" y="176.7">I/O7</text>
<text x="401.3" y="178">18</text>
<text x="401.3" y="175.4">19</text>
<text x="204.7" y="180.5">11</text>
<text x="204.7" y="183">12</text>
<text x="204.7" y="185.6">13</text>
<text x="207.8" y="181.8">GND</text>
<text x="207.8" y="184.3">O7</text>
<text x="217.1" y="181.8">GND</text>
<text x="218.9" y="184.3">A8</text>
<text x="222.2" y="185.6">28</text>
<text x="222.2" y="183">29</text>
<text x="222.2" y="180.5">30</text>
<text x="383.8" y="180.5">12</text>
<text x="383.8" y="183">13</text>
<text x="383.8" y="185.6">14</text>
<text x="386.9" y="181.8">I/O1</text>
<text x="386.9" y="184.3">I/O2</text>
<text x="396.8" y="184.3">I/O4</text>
<text x="396.8" y="181.8">I/O5</text>
<text x="401.3" y="185.6">15</text>
<text x="401.3" y="183">16</text>
<text x="401.3" y="180.5">17</text>
<text x="204.7" y="188.1">14</text>
<text x="204.7" y="190.7">15</text>
<text x="207.8" y="186.8">O6</text>
<text x="207.8" y="189.4">O5</text>
<text x="207.8" y="191.9">O4</text>
<text x="218.9" y="191.9">A5</text>
<text x="218.9" y="189.4">A6</text>
<text x="218.9" y="186.8">A7</text>
<text x="222.2" y="190.7">26</text>
<text x="222.2" y="188.1">27</text>
<text x="386.9" y="186.8">GND</text>
<text x="396.8" y="186.8">I/O3</text>
<text x="204.7" y="193.2">16</text>
<text x="204.7" y="195.7">17</text>
<text x="207.8" y="194.5">O3</text>
<text x="207.8" y="197">O2</text>
<text x="218.9" y="197">A3</text>
<text x="218.9" y="194.5">A4</text>
<text x="222.2" y="195.7">24</text>
<text x="222.2" y="193.2">25</text>
<text x="204.7" y="198.3">18</text>
<text x="204.7" y="200.8">19</text>
<text x="204.7" y="203.4">20</text>
<text x="207.8" y="199.5">O1</text>
<text x="207.8" y="202.1">O0</text>
<text x="218.9" y="202.1">A1</text>
<text x="218.9" y="199.5">A2</text>
<text x="222.2" y="203.4">21</text>
<text x="222.2" y="200.8">22</text>
<text x="222.2" y="198.3">23</text>
<text x="207.8" y="204.6">OE#</text>
<text x="218.9" y="204.6">A0</text>
<text x="491.5" y="208.4">1</text>
<text x="493.6" y="209.7">1A</text>
<text x="500.5" y="209.7">VCC</text>
<text x="505.5" y="208.4">14</text>
<text x="491.5" y="211">2</text>
<text x="491.5" y="213.5">3</text>
<text x="493.6" y="212.2">1B</text>
<text x="493.6" y="214.8">1Y</text>
<text x="502.1" y="214.8">4A</text>
<text x="502.1" y="212.2">4B</text>
<text x="505.5" y="213.5">12</text>
<text x="505.5" y="211">13</text>
<text x="302.2" y="218.6">1</text>
<text x="302.2" y="221.1">2</text>
<text x="304.3" y="219.9">A5</text>
<text x="313.8" y="219.9">VCC</text>
<text x="318.8" y="221.1">27</text>
<text x="318.8" y="218.6">28</text>
<text x="491.5" y="216.1">4</text>
<text x="491.5" y="218.6">5</text>
<text x="491.5" y="221.1">6</text>
<text x="493.6" y="217.3">2A</text>
<text x="493.6" y="219.9">2B</text>
<text x="502.1" y="219.9">3B</text>
<text x="502.1" y="217.3">4Y</text>
<text x="505.5" y="221.1">9</text>
<text x="505.5" y="218.6">10</text>
<text x="505.5" y="216.1">11</text>
<text x="302.2" y="223.7">3</text>
<text x="302.2" y="226.2">4</text>
<text x="304.3" y="222.4">A6</text>
<text x="304.3" y="224.9">A7</text>
<text x="304.3" y="227.5">A8</text>
<text x="313.7" y="222.4">WE#</text>
<text x="315.4" y="227.5">A3</text>
<text x="315.4" y="224.9">A4</text>
<text x="318.8" y="226.2">25</text>
<text x="318.8" y="223.7">26</text>
<text x="491.5" y="223.7">7</text>
<text x="493.6" y="222.4">2Y</text>
<text x="493.6" y="224.9">GND</text>
<text x="502.1" y="224.9">3Y</text>
<text x="502.1" y="222.4">3A</text>
<text x="505.5" y="223.7">8</text>
<text x="302.2" y="228.8">5</text>
<text x="302.2" y="231.3">6</text>
<text x="302.2" y="233.8">7</text>
<text x="304.3" y="230">A9</text>
<text x="304.3" y="232.6">A10</text>
<text x="315.4" y="232.6">A1</text>
<text x="315.4" y="230">A2</text>
<text x="318.8" y="233.8">22</text>
<text x="318.8" y="231.3">23</text>
<text x="318.8" y="228.8">24</text>
<text x="302.2" y="236.4">8</text>
<text x="302.2" y="238.9">9</text>
<text x="304.3" y="235.1">A11</text>
<text x="304.3" y="237.6">A12</text>
<text x="314" y="235.1">OE#</text>
<text x="315.4" y="237.6">A0</text>
<text x="318.8" y="238.9">20</text>
<text x="318.8" y="236.4">21</text>
<text x="301.2" y="241.5">10</text>
<text x="301.2" y="244">11</text>
<text x="304.3" y="240.2">A13</text>
<text x="304.3" y="242.7">A14</text>
<text x="304.3" y="245.3">I/O0</text>
<text x="314.1" y="240.2">CE#</text>
<text x="314.2" y="245.3">I/O6</text>
<text x="314.2" y="242.7">I/O7</text>
<text x="318.8" y="244">18</text>
<text x="318.8" y="241.5">19</text>
<text x="301.2" y="246.5">12</text>
<text x="301.2" y="249.1">13</text>
<text x="301.2" y="251.6">14</text>
<text x="304.3" y="247.8">I/O1</text>
<text x="304.3" y="250.3">I/O2</text>
<text x="314.2" y="250.3">I/O4</text>
<text x="314.2" y="247.8">I/O5</text>
<text x="318.8" y="251.6">15</text>
<text x="318.8" y="249.1">16</text>
<text x="318.8" y="246.5">17</text>
<text x="304.3" y="252.9">GND</text>
<text x="314.2" y="252.9">I/O3</text>
</g>
</svg>
